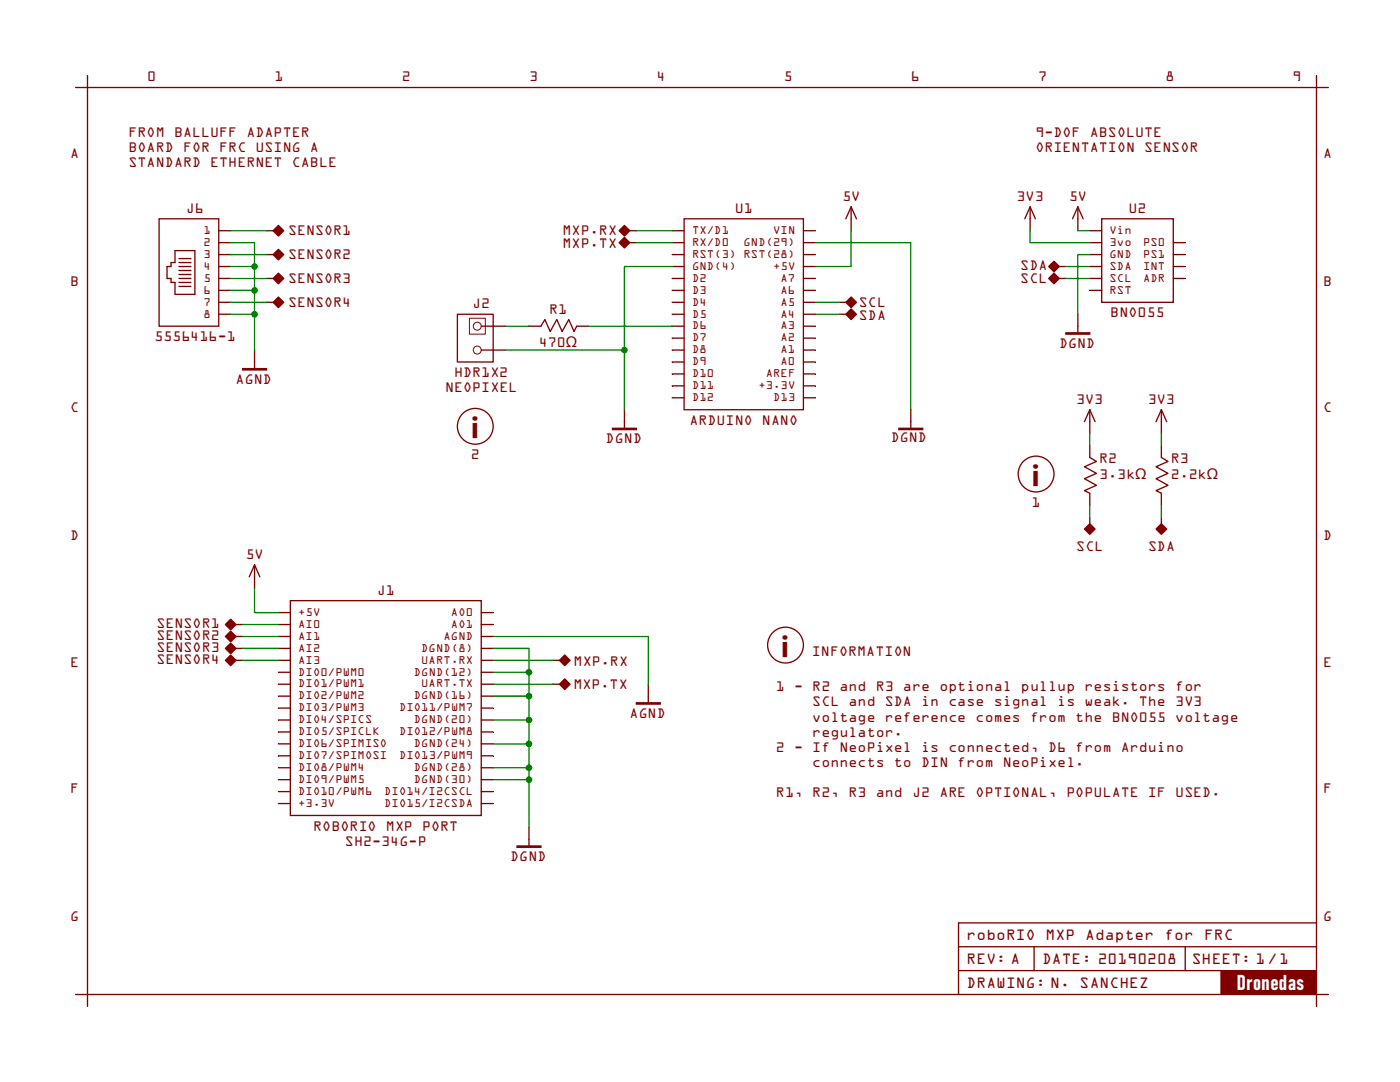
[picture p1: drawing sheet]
<svg xmlns="http://www.w3.org/2000/svg" width="279mm" height="216mm" viewBox="0 0 279 216" stroke-linecap="round" stroke-linejoin="round" font-family="sans-serif">
<path d="M191.3 188.9h71.4M191.3 184.1h71.4M206.4 188.9v4.8M236.5 188.9v4.8" fill="none" stroke="#800000" stroke-width=".26"/>
<path d="M243.7 193.7h19.1v4.8h-19.1z" fill="#800000"/>
<path d="M17.5 17.5h245.2v180.9h-245.2zM17.5 15.1v2.4h-2.4M262.7 15.1v2.4h2.4M57.9 119.9h38.1v42.8h-38.1zM191.3 193.7h71.4M191.3 184.1v14.3M243.7 193.7v4.7" fill="none" stroke="#800000" stroke-width=".26"/>
<path d="M55.6 122.2h2.3" fill="none" stroke="#800000" stroke-width=".26"/>
<path d="M55.6 124.6h2.3" fill="none" stroke="#800000" stroke-width=".26"/>
<path d="M55.6 127h2.3" fill="none" stroke="#800000" stroke-width=".26"/>
<path d="M55.6 129.4h2.3" fill="none" stroke="#800000" stroke-width=".26"/>
<path d="M55.6 131.8h2.3" fill="none" stroke="#800000" stroke-width=".26"/>
<path d="M55.6 134.1h2.3" fill="none" stroke="#800000" stroke-width=".26"/>
<path d="M55.6 136.5h2.3" fill="none" stroke="#800000" stroke-width=".26"/>
<path d="M55.6 138.9h2.3" fill="none" stroke="#800000" stroke-width=".26"/>
<path d="M55.6 141.3h2.3" fill="none" stroke="#800000" stroke-width=".26"/>
<path d="M55.6 143.7h2.3" fill="none" stroke="#800000" stroke-width=".26"/>
<path d="M55.6 146h2.3" fill="none" stroke="#800000" stroke-width=".26"/>
<path d="M55.6 148.4h2.3" fill="none" stroke="#800000" stroke-width=".26"/>
<path d="M55.6 150.8h2.3" fill="none" stroke="#800000" stroke-width=".26"/>
<path d="M55.6 153.2h2.3" fill="none" stroke="#800000" stroke-width=".26"/>
<path d="M55.6 155.6h2.3" fill="none" stroke="#800000" stroke-width=".26"/>
<path d="M55.6 158h2.3" fill="none" stroke="#800000" stroke-width=".26"/>
<path d="M55.6 160.3h2.3" fill="none" stroke="#800000" stroke-width=".26"/>
<path d="M96 160.3h2.4" fill="none" stroke="#800000" stroke-width=".26"/>
<path d="M96 158h2.4" fill="none" stroke="#800000" stroke-width=".26"/>
<path d="M96 155.6h2.4" fill="none" stroke="#800000" stroke-width=".26"/>
<path d="M96 153.2h2.4" fill="none" stroke="#800000" stroke-width=".26"/>
<path d="M96 150.8h2.4" fill="none" stroke="#800000" stroke-width=".26"/>
<path d="M96 148.4h2.4" fill="none" stroke="#800000" stroke-width=".26"/>
<path d="M96 146h2.4" fill="none" stroke="#800000" stroke-width=".26"/>
<path d="M96 143.7h2.4" fill="none" stroke="#800000" stroke-width=".26"/>
<path d="M96 141.3h2.4" fill="none" stroke="#800000" stroke-width=".26"/>
<path d="M96 138.9h2.4" fill="none" stroke="#800000" stroke-width=".26"/>
<path d="M96 136.5h2.4" fill="none" stroke="#800000" stroke-width=".26"/>
<path d="M96 134.1h2.4" fill="none" stroke="#800000" stroke-width=".26"/>
<path d="M96 131.8h2.4" fill="none" stroke="#800000" stroke-width=".26"/>
<path d="M96 129.4h2.4" fill="none" stroke="#800000" stroke-width=".26"/>
<path d="M96 127h2.4" fill="none" stroke="#800000" stroke-width=".26"/>
<path d="M96 124.6h2.4" fill="none" stroke="#800000" stroke-width=".26"/>
<path d="M136.5 43.7h23.8v38.1h-23.8zM96 122.2h2.4" fill="none" stroke="#800000" stroke-width=".26"/>
<path d="M134.1 46h2.4" fill="none" stroke="#800000" stroke-width=".26"/>
<path d="M134.1 48.4h2.4" fill="none" stroke="#800000" stroke-width=".26"/>
<path d="M134.1 50.8h2.4" fill="none" stroke="#800000" stroke-width=".26"/>
<path d="M134.1 53.2h2.4" fill="none" stroke="#800000" stroke-width=".26"/>
<path d="M134.1 55.6h2.4" fill="none" stroke="#800000" stroke-width=".26"/>
<path d="M134.1 57.9h2.4" fill="none" stroke="#800000" stroke-width=".26"/>
<path d="M134.1 60.3h2.4" fill="none" stroke="#800000" stroke-width=".26"/>
<path d="M134.1 62.7h2.4" fill="none" stroke="#800000" stroke-width=".26"/>
<path d="M134.1 65.1h2.4" fill="none" stroke="#800000" stroke-width=".26"/>
<path d="M134.1 67.5h2.4" fill="none" stroke="#800000" stroke-width=".26"/>
<path d="M134.1 69.8h2.4" fill="none" stroke="#800000" stroke-width=".26"/>
<path d="M134.1 72.2h2.4" fill="none" stroke="#800000" stroke-width=".26"/>
<path d="M134.1 74.6h2.4" fill="none" stroke="#800000" stroke-width=".26"/>
<path d="M134.1 77h2.4" fill="none" stroke="#800000" stroke-width=".26"/>
<path d="M134.1 79.4h2.4" fill="none" stroke="#800000" stroke-width=".26"/>
<path d="M160.3 79.4h2.4" fill="none" stroke="#800000" stroke-width=".26"/>
<path d="M160.3 77h2.4" fill="none" stroke="#800000" stroke-width=".26"/>
<path d="M160.3 74.6h2.4" fill="none" stroke="#800000" stroke-width=".26"/>
<path d="M160.3 72.2h2.4" fill="none" stroke="#800000" stroke-width=".26"/>
<path d="M160.3 69.8h2.4" fill="none" stroke="#800000" stroke-width=".26"/>
<path d="M160.3 67.5h2.4" fill="none" stroke="#800000" stroke-width=".26"/>
<path d="M160.3 65.1h2.4" fill="none" stroke="#800000" stroke-width=".26"/>
<path d="M160.3 62.7h2.4" fill="none" stroke="#800000" stroke-width=".26"/>
<path d="M160.3 60.3h2.4" fill="none" stroke="#800000" stroke-width=".26"/>
<path d="M160.3 57.9h2.4" fill="none" stroke="#800000" stroke-width=".26"/>
<path d="M160.3 55.6h2.4" fill="none" stroke="#800000" stroke-width=".26"/>
<path d="M160.3 53.2h2.4" fill="none" stroke="#800000" stroke-width=".26"/>
<path d="M160.3 50.8h2.4" fill="none" stroke="#800000" stroke-width=".26"/>
<path d="M160.3 48.4h2.4" fill="none" stroke="#800000" stroke-width=".26"/>
<path d="M160.3 46h2.4M219.9 43.7h14.3v16.6h-14.3z" fill="none" stroke="#800000" stroke-width=".26"/>
<path d="M217.5 46h2.4" fill="none" stroke="#800000" stroke-width=".26"/>
<path d="M217.5 48.4h2.4" fill="none" stroke="#800000" stroke-width=".26"/>
<path d="M217.5 50.8h2.4" fill="none" stroke="#800000" stroke-width=".26"/>
<path d="M217.5 53.2h2.4" fill="none" stroke="#800000" stroke-width=".26"/>
<path d="M217.5 55.6h2.4" fill="none" stroke="#800000" stroke-width=".26"/>
<path d="M217.5 57.9h2.4" fill="none" stroke="#800000" stroke-width=".26"/>
<path d="M234.2 55.6h2.3" fill="none" stroke="#800000" stroke-width=".26"/>
<path d="M234.2 53.2h2.3" fill="none" stroke="#800000" stroke-width=".26"/>
<path d="M234.2 50.8h2.3" fill="none" stroke="#800000" stroke-width=".26"/>
<path d="M31.7 43.7h12v21.4h-12zM34.9 50h4v8.7h-4v-2.3h-.8v-.8h-.8v-2.4h.8v-.8h.8zM35.7 55.6h2.4M35.7 56.4h2.4M35.7 52.4h2.4M35.7 54h2.4M35.7 53.2h2.4M35.7 51.6h2.4M35.7 54.8h2.4M35.7 57.1h2.4M234.2 48.4h2.3" fill="none" stroke="#800000" stroke-width=".26"/>
<path d="M43.7 46h2.3" fill="none" stroke="#800000" stroke-width=".26"/>
<path d="M43.7 48.4h2.3" fill="none" stroke="#800000" stroke-width=".26"/>
<path d="M43.7 50.8h2.3" fill="none" stroke="#800000" stroke-width=".26"/>
<path d="M43.7 53.2h2.3" fill="none" stroke="#800000" stroke-width=".26"/>
<path d="M43.7 55.6h2.3" fill="none" stroke="#800000" stroke-width=".26"/>
<path d="M43.7 57.9h2.3" fill="none" stroke="#800000" stroke-width=".26"/>
<path d="M43.7 60.3h2.3" fill="none" stroke="#800000" stroke-width=".26"/>
<path d="M43.7 62.7h2.3M50.8 72.2v1.4" fill="none" stroke="#800000" stroke-width=".26"/>
<path d="M48.4 73.6h4.8v.2h-4.8z" fill-rule="evenodd" fill="#800000" stroke="#800000" stroke-width=".26"/>
<path d="M50.8 69.8v2.4M129.4 138.9v1.3" fill="none" stroke="#800000" stroke-width=".26"/>
<g fill="#008000" stroke="#008000" stroke-width=".26">
<circle cx="50.8" cy="53.2" r=".53"/>
<circle cx="50.8" cy="57.9" r=".53"/>
<circle cx="50.8" cy="62.7" r=".53"/>
</g>
<path d="M46 48.4h4.8v4.8M46 53.2h4.8M46 57.9h4.8M50.8 53.2v16.6M46 62.7h4.8" fill="none" stroke="#008000" stroke-width=".26"/>
<path d="M127 140.2h4.8v.3h-4.8z" fill-rule="evenodd" fill="#800000" stroke="#800000" stroke-width=".26"/>
<path d="M129.4 136.5v2.4M105.6 167.5v1.3" fill="none" stroke="#800000" stroke-width=".26"/>
<path d="M98.4 127h31v9.5" fill="none" stroke="#008000" stroke-width=".26"/>
<path d="M103.2 168.8h4.7v.3h-4.7z" fill-rule="evenodd" fill="#800000" stroke="#800000" stroke-width=".26"/>
<path d="M124.6 84.1v1.4M105.6 165.1v2.4" fill="none" stroke="#800000" stroke-width=".26"/>
<g fill="#008000" stroke="#008000" stroke-width=".26">
<circle cx="105.6" cy="134.1" r=".53"/>
<circle cx="105.6" cy="138.9" r=".53"/>
<circle cx="105.6" cy="143.7" r=".53"/>
<circle cx="105.6" cy="148.4" r=".53"/>
<circle cx="105.6" cy="153.2" r=".53"/>
<circle cx="105.6" cy="155.6" r=".53"/>
</g>
<path d="M98.4 129.4h7.2v4.7M98.4 134.1h7.2M98.4 138.9h7.2M105.6 134.1v31M98.4 143.7h7.2M98.4 148.4h7.2M98.4 153.2h7.2M98.4 155.6h7.2" fill="none" stroke="#008000" stroke-width=".26"/>
<path d="M122.2 85.5h4.8v.2h-4.8z" fill-rule="evenodd" fill="#800000" stroke="#800000" stroke-width=".26"/>
<path d="M124.6 81.8v2.3M50.8 112.7l-1.1 2.4M50.8 112.7l1.1 2.4M50.8 112.7v2.4" fill="none" stroke="#800000" stroke-width=".26"/>
<path d="M169.9 41.3l-1.1 2.4M169.9 41.3l1 2.4M169.9 41.3v2.4M50.8 115.1v2.4" fill="none" stroke="#800000" stroke-width=".26"/>
<path d="M50.8 117.5v4.7h4.8" fill="none" stroke="#008000" stroke-width=".26"/>
<path d="M169.9 43.7v2.3M111.9 131.8l.8-.8 .8 .8-.8 .8z" fill="none" stroke="#800000" stroke-width=".26"/>
<path d="M111.7 131.8l1-1.1 1.1 1.1-1.1 1z" fill-rule="evenodd" fill="#800000" stroke="#800000" stroke-width=".26"/>
<path d="M112.4 131.8l.3-.3 .3 .3-.3 .2z" fill="none" stroke="#800000" stroke-width=".2"/>
<path d="M110.3 131.8h1.4M112.7 135.7l.8 .8-.8 .8-.8-.8z" fill="none" stroke="#800000" stroke-width=".26"/>
<path d="M98.4 131.8h11.9" fill="none" stroke="#008000" stroke-width=".26"/>
<path d="M111.7 136.5l1-1 1.1 1-1.1 1.1z" fill-rule="evenodd" fill="#800000" stroke="#800000" stroke-width=".26"/>
<path d="M112.4 136.5l.3-.2 .3 .2-.3 .3z" fill="none" stroke="#800000" stroke-width=".2"/>
<path d="M124.6 45.2l.8 .8-.8 .8-.8-.8zM110.3 136.5h1.4" fill="none" stroke="#800000" stroke-width=".26"/>
<path d="M98.4 136.5h11.9" fill="none" stroke="#008000" stroke-width=".26"/>
<path d="M124.6 45l1.1 1-1.1 1.1-1-1.1z" fill-rule="evenodd" fill="#800000" stroke="#800000" stroke-width=".26"/>
<path d="M124.6 45.8l.3 .2-.3 .3-.2-.3z" fill="none" stroke="#800000" stroke-width=".2"/>
<path d="M124.6 47.6l.8 .8-.8 .8-.8-.8zM125.7 46h1.3" fill="none" stroke="#800000" stroke-width=".26"/>
<path d="M127 46h7.1" fill="none" stroke="#008000" stroke-width=".26"/>
<path d="M124.6 47.4l1.1 1-1.1 1.1-1-1.1z" fill-rule="evenodd" fill="#800000" stroke="#800000" stroke-width=".26"/>
<path d="M124.6 48.2l.3 .2-.3 .3-.2-.3z" fill="none" stroke="#800000" stroke-width=".2"/>
<path d="M125.7 48.4h1.3M215.1 65.1v1.3" fill="none" stroke="#800000" stroke-width=".26"/>
<path d="M127 48.4h7.1" fill="none" stroke="#008000" stroke-width=".26"/>
<path d="M212.7 66.4h4.8v.3h-4.8z" fill-rule="evenodd" fill="#800000" stroke="#800000" stroke-width=".26"/>
<path d="M215.1 41.3v2.4M215.1 41.3l-1.1 2.4M215.1 41.3l1.1 2.4M215.1 62.7v2.4" fill="none" stroke="#800000" stroke-width=".26"/>
<path d="M169.9 46v7.2h-7.2M217.5 50.8h-2.4v11.9" fill="none" stroke="#008000" stroke-width=".26"/>
<path d="M215.1 43.7v2.3M181.8 84.1v1.4" fill="none" stroke="#800000" stroke-width=".26"/>
<path d="M215.1 46h2.4" fill="none" stroke="#008000" stroke-width=".26"/>
<path d="M179.4 85.5h4.7v.2h-4.7z" fill-rule="evenodd" fill="#800000" stroke="#800000" stroke-width=".26"/>
<path d="M169.1 62.7l.8-.8 .8 .8-.8 .8zM181.8 81.8v2.3" fill="none" stroke="#800000" stroke-width=".26"/>
<path d="M162.7 48.4h19.1v33.4" fill="none" stroke="#008000" stroke-width=".26"/>
<path d="M169.9 61.6l1 1.1-1 1.1-1.1-1.1z" fill-rule="evenodd" fill="#800000" stroke="#800000" stroke-width=".26"/>
<path d="M169.6 62.7l.3-.3 .2 .3-.2 .3z" fill="none" stroke="#800000" stroke-width=".2"/>
<path d="M167.5 62.7h1.3M169.1 60.3l.8-.8 .8 .8-.8 .8z" fill="none" stroke="#800000" stroke-width=".26"/>
<path d="M162.7 62.7h4.8" fill="none" stroke="#008000" stroke-width=".26"/>
<path d="M169.9 59.3l1 1-1 1.1-1.1-1.1z" fill-rule="evenodd" fill="#800000" stroke="#800000" stroke-width=".26"/>
<path d="M169.9 60.1l.2 .2-.2 .3-.3-.3z" fill="none" stroke="#800000" stroke-width=".2"/>
<path d="M210.3 54.8l.8 .8-.8 .8-.8-.8zM167.5 60.3h1.3" fill="none" stroke="#800000" stroke-width=".26"/>
<path d="M162.7 60.3h4.8" fill="none" stroke="#008000" stroke-width=".26"/>
<path d="M210.3 54.5l1.1 1.1-1.1 1-1-1z" fill-rule="evenodd" fill="#800000" stroke="#800000" stroke-width=".26"/>
<path d="M210.1 55.6l.2-.3 .3 .3-.3 .2z" fill="none" stroke="#800000" stroke-width=".2"/>
<path d="M210.3 52.4l.8 .8-.8 .8-.8-.8zM211.4 55.6h1.3" fill="none" stroke="#800000" stroke-width=".26"/>
<path d="M212.7 55.6h4.8" fill="none" stroke="#008000" stroke-width=".26"/>
<path d="M210.3 52.1l1.1 1.1-1.1 1-1-1z" fill-rule="evenodd" fill="#800000" stroke="#800000" stroke-width=".26"/>
<path d="M210.3 52.9l.3 .3-.3 .2-.2-.2z" fill="none" stroke="#800000" stroke-width=".2"/>
<path d="M54.8 46l.8-.8 .8 .8-.8 .8zM211.4 53.2h1.3" fill="none" stroke="#800000" stroke-width=".26"/>
<path d="M212.7 53.2h4.8" fill="none" stroke="#008000" stroke-width=".26"/>
<path d="M55.6 45l1 1-1 1.1-1.1-1.1z" fill-rule="evenodd" fill="#800000" stroke="#800000" stroke-width=".26"/>
<path d="M55.3 46l.3-.2 .2 .2-.2 .3z" fill="none" stroke="#800000" stroke-width=".2"/>
<path d="M53.2 46h1.3M55.6 50l.8 .8-.8 .8-.8-.8z" fill="none" stroke="#800000" stroke-width=".26"/>
<path d="M46 46h7.2" fill="none" stroke="#008000" stroke-width=".26"/>
<path d="M54.5 50.8l1.1-1.1 1 1.1-1 1.1z" fill-rule="evenodd" fill="#800000" stroke="#800000" stroke-width=".26"/>
<path d="M55.6 50.5l.2 .3-.2 .3-.3-.3z" fill="none" stroke="#800000" stroke-width=".2"/>
<path d="M53.2 50.8h1.3M54.8 55.6l.8-.8 .8 .8-.8 .8z" fill="none" stroke="#800000" stroke-width=".26"/>
<path d="M46 50.8h7.2" fill="none" stroke="#008000" stroke-width=".26"/>
<path d="M54.5 55.6l1.1-1.1 1 1.1-1 1z" fill-rule="evenodd" fill="#800000" stroke="#800000" stroke-width=".26"/>
<path d="M55.3 55.6l.3-.3 .2 .3-.2 .2z" fill="none" stroke="#800000" stroke-width=".2"/>
<path d="M53.2 55.6h1.3M54.8 60.3l.8-.8 .8 .8-.8 .8z" fill="none" stroke="#800000" stroke-width=".26"/>
<path d="M46 55.6h7.2" fill="none" stroke="#008000" stroke-width=".26"/>
<path d="M55.6 59.3l1 1-1 1.1-1.1-1.1z" fill-rule="evenodd" fill="#800000" stroke="#800000" stroke-width=".26"/>
<path d="M55.3 60.3l.3-.2 .2 .2-.2 .3z" fill="none" stroke="#800000" stroke-width=".2"/>
<path d="M53.2 60.3h1.3M46 123.8l.8 .8-.8 .8-.8-.8z" fill="none" stroke="#800000" stroke-width=".26"/>
<path d="M46 60.3h7.2" fill="none" stroke="#008000" stroke-width=".26"/>
<path d="M46 123.6l1.1 1-1.1 1.1-1-1.1z" fill-rule="evenodd" fill="#800000" stroke="#800000" stroke-width=".26"/>
<path d="M46 124.4l.3 .2-.3 .3-.2-.3z" fill="none" stroke="#800000" stroke-width=".2"/>
<path d="M46 126.2l.8 .8-.8 .8-.8-.8zM47.1 124.6h1.3" fill="none" stroke="#800000" stroke-width=".26"/>
<path d="M48.4 124.6h7.2" fill="none" stroke="#008000" stroke-width=".26"/>
<path d="M46 125.9l1.1 1.1-1.1 1.1-1-1.1z" fill-rule="evenodd" fill="#800000" stroke="#800000" stroke-width=".26"/>
<path d="M46 126.7l.3 .3-.3 .3-.2-.3z" fill="none" stroke="#800000" stroke-width=".2"/>
<path d="M45.2 129.4l.8-.8 .8 .8-.8 .8zM47.1 127h1.3" fill="none" stroke="#800000" stroke-width=".26"/>
<path d="M48.4 127h7.2" fill="none" stroke="#008000" stroke-width=".26"/>
<path d="M46 128.3l1.1 1.1-1.1 1-1-1z" fill-rule="evenodd" fill="#800000" stroke="#800000" stroke-width=".26"/>
<path d="M46 129.1l.3 .3-.3 .2-.2-.2z" fill="none" stroke="#800000" stroke-width=".2"/>
<path d="M46 131l.8 .8-.8 .8-.8-.8zM47.1 129.4h1.3" fill="none" stroke="#800000" stroke-width=".26"/>
<path d="M48.4 129.4h7.2" fill="none" stroke="#008000" stroke-width=".26"/>
<path d="M45 131.8l1-1.1 1.1 1.1-1.1 1z" fill-rule="evenodd" fill="#800000" stroke="#800000" stroke-width=".26"/>
<path d="M45.8 131.8l.2-.3 .3 .3-.3 .2z" fill="none" stroke="#800000" stroke-width=".2"/>
<path d="M91.3 62.7h7.1v9.5h-7.1zM96 65.1h2.4M96 69.8h2.4M47.1 131.8h1.3" fill="none" stroke="#800000" stroke-width=".26"/>
<path d="M48.4 131.8h7.2" fill="none" stroke="#008000" stroke-width=".26"/>
<g fill="none" stroke="#800000" stroke-width=".2">
<path d="M93.7 63.5h3.2v3.2h-3.2z"/>
<circle cx="95.3" cy="69.8" r=".79"/>
<circle cx="95.3" cy="65.1" r=".79"/>
</g>
<path d="M98.4 65.1h2.4" fill="none" stroke="#800000" stroke-width=".26"/>
<path d="M98.4 69.8h2.4M107.9 65.1l.8-1.3 1.1 2.3 1.3-2.3 1.1 2.3 1.3-2.3 1.1 2.3 .5-1" fill="none" stroke="#800000" stroke-width=".26"/>
<circle cx="124.6" cy="69.8" r=".53" fill="#008000" stroke="#008000" stroke-width=".26"/>
<path d="M134.1 53.2h-9.5v16.6M100.8 69.8h23.8M124.6 69.8v12" fill="none" stroke="#008000" stroke-width=".26"/>
<path d="M115.1 65.1h2.4" fill="none" stroke="#800000" stroke-width=".26"/>
<path d="M105.6 65.1h2.3M217.5 91.3l1.3 .8-2.4 1 2.4 1.4-2.4 1 2.4 1.3-2.4 1.1 1.1 .5" fill="none" stroke="#800000" stroke-width=".26"/>
<path d="M100.8 65.1h4.8M117.5 65.1h16.6" fill="none" stroke="#008000" stroke-width=".26"/>
<path d="M217.5 98.4v2.4" fill="none" stroke="#800000" stroke-width=".26"/>
<path d="M217.5 88.9v2.4M231.8 91.3l1.3 .8-2.4 1 2.4 1.4-2.4 1 2.4 1.3-2.4 1.1 1.1 .5" fill="none" stroke="#800000" stroke-width=".26"/>
<path d="M231.8 98.4v2.4" fill="none" stroke="#800000" stroke-width=".26"/>
<path d="M205.6 41.3l-1.1 2.4M205.6 41.3l1 2.4M205.6 41.3v2.4M231.8 88.9v2.4" fill="none" stroke="#800000" stroke-width=".26"/>
<path d="M205.6 43.7v2.3M217.5 81.8l-1.1 2.3M217.5 81.8l1 2.3M217.5 81.8v2.3" fill="none" stroke="#800000" stroke-width=".26"/>
<path d="M205.6 46v2.4h11.9" fill="none" stroke="#008000" stroke-width=".26"/>
<path d="M217.5 84.1v2.4M231.8 81.8l-1.1 2.3M231.8 81.8l1 2.3M231.8 81.8v2.3" fill="none" stroke="#800000" stroke-width=".26"/>
<path d="M217.5 86.5v2.4" fill="none" stroke="#008000" stroke-width=".26"/>
<path d="M231.8 84.1v2.4M231 105.6l.8-.8 .8 .8-.8 .8z" fill="none" stroke="#800000" stroke-width=".26"/>
<path d="M231.8 86.5v2.4" fill="none" stroke="#008000" stroke-width=".26"/>
<path d="M230.7 105.6l1.1-1.1 1 1.1-1 1z" fill-rule="evenodd" fill="#800000" stroke="#800000" stroke-width=".26"/>
<path d="M231.5 105.6l.3-.3 .2 .3-.2 .2z" fill="none" stroke="#800000" stroke-width=".2"/>
<path d="M216.7 105.6l.8-.8 .8 .8-.8 .8zM231.8 103.2v1.3" fill="none" stroke="#800000" stroke-width=".26"/>
<path d="M231.8 100.8v2.4" fill="none" stroke="#008000" stroke-width=".26"/>
<path d="M216.4 105.6l1.1-1.1 1 1.1-1 1z" fill-rule="evenodd" fill="#800000" stroke="#800000" stroke-width=".26"/>
<path d="M217.2 105.6l.3-.3 .3 .3-.3 .2z" fill="none" stroke="#800000" stroke-width=".2"/>
<g fill="none" stroke="#800000" stroke-width=".26">
<path d="M217.5 103.2v1.3M15.1 198.4h2.4v2.4M265.1 198.4h-2.4v2.4"/>
<circle cx="94.9" cy="85.1" r="3.6"/>
<circle cx="206.8" cy="94.6" r="3.6"/>
<circle cx="156.8" cy="128.7" r="3.6"/>
</g>
<path d="M217.5 100.8v2.4" fill="none" stroke="#008000" stroke-width=".26"/>
<g font-size="8.5" fill="#800000">
<text x="91.3" y="88.2">ℹ</text>
<text x="203.2" y="97.7">ℹ</text>
<text x="153.2" y="131.9">ℹ</text>
</g>
<text font-size="4.2" fill="#fff" x="246.8" y="197.5">Dronedas</text>
<g font-size="3.2" fill="#800000">
<text x="192.9" y="187.7">roboRIO MXP Adapter for FRC</text>
<text x="192.9" y="192.4">REV: A</text>
<text x="192.9" y="197.2">DRAWING: N. SANCHEZ</text>
<text x="208" y="192.4">DATE: 20190208</text>
<text x="237.9" y="192.4">SHEET: 1/1</text>
</g>
<g font-size="2.9" fill="#800000">
<text x="29.4" y="16.3">0</text>
<text x="54.8" y="16.3">1</text>
<text x="80.2" y="16.3">2</text>
<text x="105.6" y="16.3">3</text>
<text x="131" y="16.3">4</text>
<text x="156.4" y="16.3">5</text>
<text x="181.8" y="16.3">6</text>
<text x="207.2" y="16.3">7</text>
<text x="232.6" y="16.3">8</text>
<text x="258" y="16.3">9</text>
<text x="25.7" y="27.3">FROM BALLUFF ADAPTER</text>
<text x="206.6" y="27.3">9-DOF ABSOLUTE</text>
<text x="14" y="31.6">A</text>
<text x="25.7" y="30.4">BOARD FOR FRC USING A</text>
<text x="25.7" y="33.4">STANDARD ETHERNET CABLE</text>
<text x="206.6" y="30.4">ORIENTATION SENSOR</text>
<text x="264.1" y="31.6">A</text>
<text x="168.1" y="40">5V</text>
<text x="202.9" y="40">3V3</text>
<text x="213.3" y="40">5V</text>
<text x="37.1" y="42.5">J6</text>
<text x="57.5" y="46.9">SENSOR1</text>
<text x="112.3" y="46.9">MXP.RX</text>
<text x="146.6" y="42.5">U1</text>
<text x="225.2" y="42.5">U2</text>
<text x="57.5" y="51.7">SENSOR2</text>
<text x="112.3" y="49.6">MXP.TX</text>
<text x="203.6" y="53.8">SDA</text>
<text x="14" y="57">B</text>
<text x="57.5" y="56.5">SENSOR3</text>
<text x="203.6" y="56.5">SCL</text>
<text x="264.1" y="57">B</text>
<text x="57.5" y="61.2">SENSOR4</text>
<text x="94.2" y="61.5">J2</text>
<text x="109.6" y="62.6">R1</text>
<text x="171.4" y="63.9">SDA</text>
<text x="171.4" y="61.2">SCL</text>
<text x="221.6" y="63.3">BNO055</text>
<text x="30.7" y="68.1">5556416-1</text>
<text x="107.5" y="69.2">470Ω</text>
<text x="211.4" y="69.4">DGND</text>
<text x="47" y="76.6">AGND</text>
<text x="90.6" y="75.3">HDR1X2</text>
<text x="14" y="82.1">C</text>
<text x="88.8" y="78.3">NEOPIXEL</text>
<text x="214.8" y="80.6">3V3</text>
<text x="229.1" y="80.6">3V3</text>
<text x="264.1" y="82.1">C</text>
<text x="120.9" y="88.5">DGND</text>
<text x="137.6" y="84.8">ARDUINO NANO</text>
<text x="177.8" y="88.2">DGND</text>
<text x="93.9" y="91.7">2</text>
<text x="219.3" y="92.5">R2</text>
<text x="219.3" y="95.6">3.3kΩ</text>
<text x="233.6" y="92.5">R3</text>
<text x="233.6" y="95.6">2.2kΩ</text>
<text x="205.9" y="101.2">1</text>
<text x="14" y="107.8">D</text>
<text x="264.1" y="107.8">D</text>
<text x="49" y="111.5">5V</text>
<text x="214.8" y="109.9">SCL</text>
<text x="229.1" y="109.9">SDA</text>
<text x="75.2" y="118.7">J1</text>
<text x="31.2" y="125.3">SENSOR1</text>
<text x="31.2" y="127.6">SENSOR2</text>
<text x="31.2" y="130">SENSOR3</text>
<text x="162.1" y="130.8">INFORMATION</text>
<text x="14" y="133.2">E</text>
<text x="31.2" y="132.4">SENSOR4</text>
<text x="114.4" y="137.4">MXP.TX</text>
<text x="114.5" y="132.9">MXP.RX</text>
<text x="154.9" y="138">1 - R2 and R3 are optional pullup resistors for</text>
<text x="264.1" y="133.2">E</text>
<text x="125.6" y="143.3">AGND</text>
<text x="162.1" y="141">SCL and SDA in case signal is weak. The 3V3</text>
<text x="162.1" y="144">voltage reference comes from the BNO055 voltage</text>
<text x="162.1" y="147">regulator.</text>
<text x="154.9" y="150">2 - If NeoPixel is connected, D6 from Arduino</text>
<text x="162.1" y="153">connects to DIN from NeoPixel.</text>
<text x="14" y="158.3">F</text>
<text x="154.9" y="159">R1, R2, R3 and J2 ARE OPTIONAL, POPULATE IF USED.</text>
<text x="264.1" y="158.3">F</text>
<text x="62.5" y="165.7">ROBORIO MXP PORT</text>
<text x="68.8" y="168.7">SH2-34G-P</text>
<text x="101.8" y="171.8">DGND</text>
<text x="14" y="183.7">G</text>
<text x="264.1" y="183.7">G</text>
</g>
<g font-size="2.4" fill="#800000">
<text x="40.6" y="46.7">1</text>
<text x="138.1" y="46.7">TX/D1</text>
<text x="154.3" y="46.7">VIN</text>
<text x="221.4" y="46.7">Vin</text>
<text x="40.6" y="49.1">2</text>
<text x="40.6" y="51.4">3</text>
<text x="40.6" y="53.8">4</text>
<text x="138.1" y="49.1">RX/D0</text>
<text x="138.1" y="51.4">RST(3) RST(28)</text>
<text x="138.1" y="53.8">GND(4)</text>
<text x="148.4" y="49.1">GND(29)</text>
<text x="154.3" y="53.8">+5V</text>
<text x="221.4" y="49.1">3vo</text>
<text x="221.4" y="51.4">GND</text>
<text x="221.4" y="53.8">SDA</text>
<text x="228.1" y="53.8">INT</text>
<text x="228.1" y="51.4">PS1</text>
<text x="228.1" y="49.1">PS0</text>
<text x="40.6" y="56.2">5</text>
<text x="40.6" y="58.6">6</text>
<text x="138.1" y="56.2">D2</text>
<text x="138.1" y="58.6">D3</text>
<text x="155.8" y="58.6">A6</text>
<text x="155.8" y="56.2">A7</text>
<text x="221.4" y="56.2">SCL</text>
<text x="221.4" y="58.6">RST</text>
<text x="228.1" y="56.2">ADR</text>
<text x="40.6" y="61">7</text>
<text x="40.6" y="63.4">8</text>
<text x="138.1" y="61">D4</text>
<text x="138.1" y="63.4">D5</text>
<text x="138.1" y="65.7">D6</text>
<text x="155.8" y="65.7">A3</text>
<text x="155.8" y="63.4">A4</text>
<text x="155.8" y="61">A5</text>
<text x="138.1" y="68.1">D7</text>
<text x="138.1" y="70.5">D8</text>
<text x="155.8" y="70.5">A1</text>
<text x="155.8" y="68.1">A2</text>
<text x="138.1" y="72.9">D9</text>
<text x="138.1" y="75.3">D10</text>
<text x="138.1" y="77.6">D11</text>
<text x="151.3" y="77.6">+3.3V</text>
<text x="152.8" y="75.3">AREF</text>
<text x="155.8" y="72.9">A0</text>
<text x="138.1" y="80">D12</text>
<text x="154.3" y="80">D13</text>
<text x="59.5" y="122.9">+5V</text>
<text x="59.5" y="125.3">AI0</text>
<text x="90" y="125.3">AO1</text>
<text x="90" y="122.9">AO0</text>
<text x="59.5" y="127.6">AI1</text>
<text x="59.5" y="130">AI2</text>
<text x="84.1" y="130">DGND(8)</text>
<text x="88.5" y="127.6">AGND</text>
<text x="59.5" y="132.4">AI3</text>
<text x="59.5" y="134.8">DIO0/PWM0</text>
<text x="59.5" y="137.2">DIO1/PWM1</text>
<text x="82.6" y="134.8">DGND(12)</text>
<text x="84.1" y="137.2">UART.TX</text>
<text x="84.1" y="132.4">UART.RX</text>
<text x="59.5" y="139.6">DIO2/PWM2</text>
<text x="59.5" y="141.9">DIO3/PWM3</text>
<text x="79.6" y="141.9">DIO11/PWM7</text>
<text x="82.6" y="139.6">DGND(16)</text>
<text x="59.5" y="144.3">DIO4/SPICS</text>
<text x="59.5" y="146.7">DIO5/SPICLK</text>
<text x="59.5" y="149.1">DIO6/SPIMISO</text>
<text x="79.6" y="146.7">DIO12/PWM8</text>
<text x="82.6" y="149.1">DGND(24)</text>
<text x="82.6" y="144.3">DGND(20)</text>
<text x="59.5" y="151.5">DIO7/SPIMOSI</text>
<text x="59.5" y="153.8">DIO8/PWM4</text>
<text x="79.6" y="151.5">DIO13/PWM9</text>
<text x="82.6" y="153.8">DGND(28)</text>
<text x="59.5" y="156.2">DIO9/PWM5</text>
<text x="59.5" y="158.6">DIO10/PWM6</text>
<text x="59.5" y="161">+3.3V</text>
<text x="76.7" y="161">DIO15/I2CSDA</text>
<text x="76.7" y="158.6">DIO14/I2CSCL</text>
<text x="82.6" y="156.2">DGND(30)</text>
</g>
</svg>
